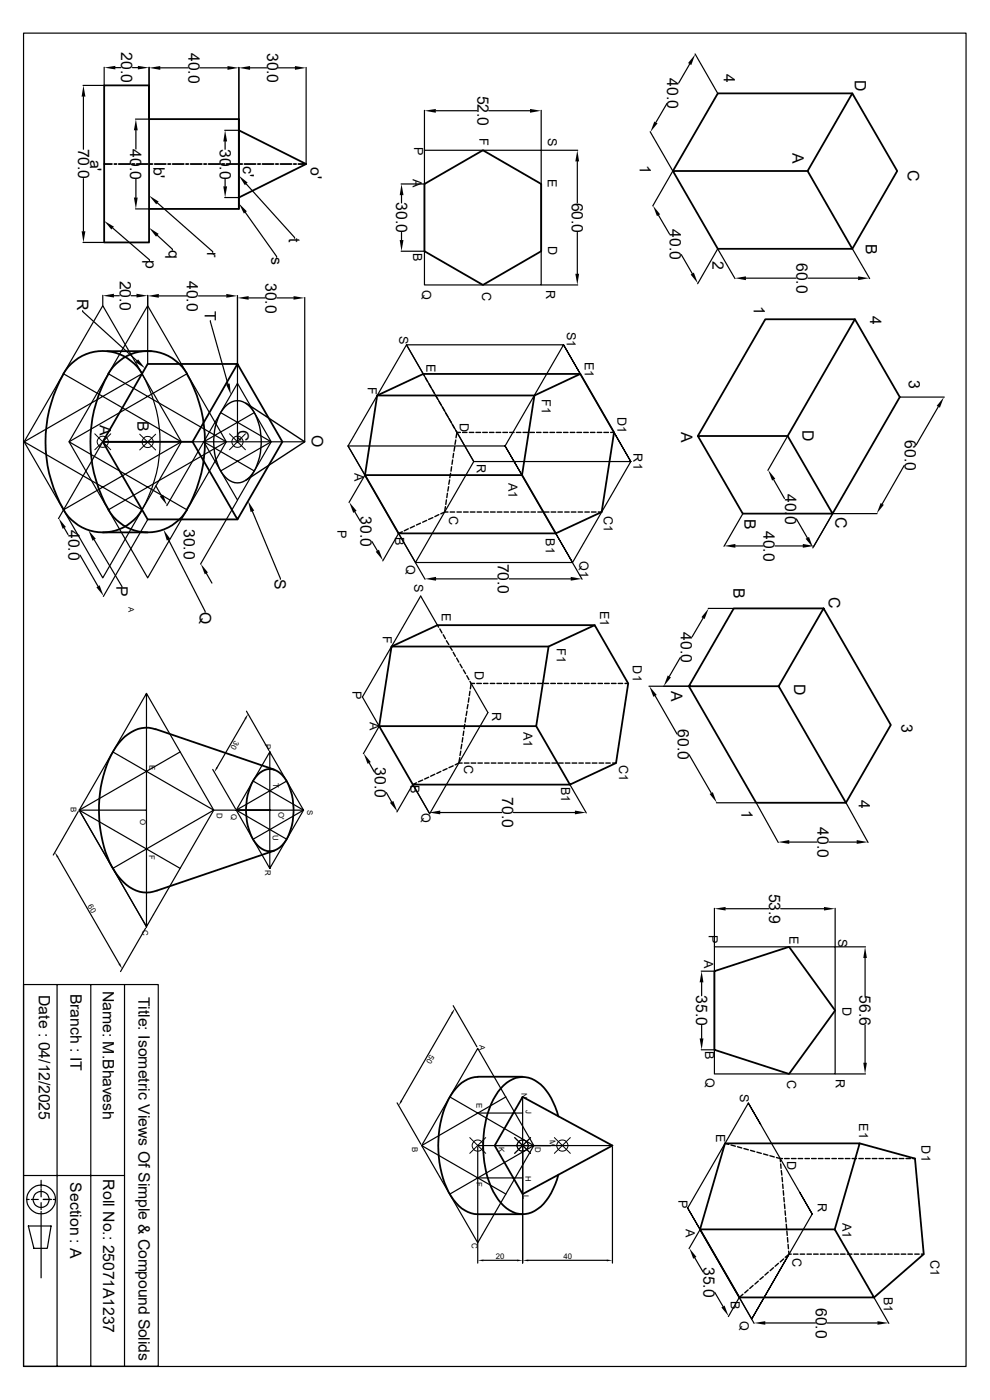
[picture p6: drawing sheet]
<svg xmlns="http://www.w3.org/2000/svg" width="210mm" height="297mm" viewBox="0 0 210 297" stroke-linecap="round" stroke-linejoin="round" font-family="sans-serif">
<g fill="none" stroke="#000" stroke-width=".25">
<path d="M5 7h199.9v282.9h-199.9zM17.6 18.1h4.5M22.1 14.3v3.8M24.5 14.4h1.1M28.1 14.4h1.2M31.6 14.3v10.9M34 14.4h5.9M42.4 14.4h5.9M50.7 14.3v20.5M53 14.4h3.6M59.1 14.4h3.5M64.9 14.3v20.5"/>
<path d="M146.3 13.6l-2.3 4M147.4 11.4l4.8 8.4M17.7 20.5v11.2M17.7 37.9v11.2M28.7 25.3h2.9M28.8 27.6v4M28.8 38v3.9M47.7 27.6h2.9M47.8 30v1.7M47.8 37.9v1.6M52.2 39l10.3 11.4v.1M85.1 39h4.9"/>
<path d="M90 23.4v8.5M90 31.9h24.8v28.6h-24.8zM92.5 23.5h8.7M103.7 23.5h8.7M114.8 23.4v8.5M114.9 31.9h7.7M122.5 34.2v8.9M137.9 27.9l4.8 8.3M141.5 22l-2.4 4M142.7 36.3l-4.2 7.4M17.6 51.4h4.5M23.9 48.4l7.8 6.7v.2"/>
<path d="M28.7 44.3h2.9M33.4 49.9l3.2 3v.1M33.4 43.1l11.7 10.3v.2M47.7 41.9h2.9M52 45l6.7 9.6M85.1 53.3h4.9M85.2 41.4v1.7M85.2 49.3v1.6M122.5 49.3v8.8M139.7 45.7l2.3 4M144.5 54l2.4 4M152.2 52.8l-4.2 7.4"/>
<path d="M152.3 52.8l3.6 6.3M158.2 59h10.7M171.4 59h10.6M180.8 52.8l3.7 6.3M13.5 79.3l25 14.4-25 14.5M17.5 65.9v.2l11.5 10.4M21.8 64.9l16.7 28.8-16.7 28.9-16.7-28.9zM21.8 62.7v2.1M23 79.3l25 14.4-25 14.5M24.2 62.7h1.1M27.8 62.7h1.2M31.3 64.9l16.7 28.8-16.7 28.9-16.7-28.9z"/>
<path d="M31.3 62.7v14.5M33.7 62.8h5.9M39.7 79.3l-25.1 14.4 25.1 14.5M42.1 62.8h5.9M44.6 68l3.7 13.4M50.4 62.7v31M52.7 63.2h3.6M58.8 63.2h3.5M64.6 63.1v30.6M86.2 73.2l14.3 24.7-12.4 21.4-14.3-24.7zM89.8 79.3l-3.6-6.1h33.3l3.6 6.1M114.9 60.5h7.7"/>
<path d="M5.1 93.7l25-14.4a29.3 29.3 0 0 1 0 28.9zM21.8 93.7h42.8M21.8 93.7l9.5 .1M21.8 93.7l-9.4 16.3M43.2 93.7l-7.8 13.6M46.8 87.5l10.7 6.2-10.7 6.2M50.4 81.3l7.1 12.4-7.1 12.4-7.2-12.4zM53.9 87.5l-10.7 6.2 10.7 6.2M96.9 91.7l3.6 6.2h33.3l-3.5-6.2M167.1 92.5l-4.2 7.3M190.9 84.2h9.4M191.8 98.8l-4.6 8.1"/>
<path d="M199.1 86.3l-4.7 8.1M13.6 112l.8 1.4M17 117.8l3.8 6.6M20 114.5l5.9 10.1M31.3 110.2l-9.4 16.3M33.1 103.1l1.1 2.1M35.7 114.5l7.8 15.4M50.4 106.1l-7.9 13.6M53.6 108.5l5.9 14.4M75.3 108.6l1.1 1.9M77.4 100.8l-3.4 5.8M77.4 100.8l-3.6-6.2h33.3l14.4 24.7h-33.4l-3.6-6.1-3.3 5.8"/>
<path d="M78.9 114.9l1.2 1.9M88.1 119.4l2.1 3.5M110.7 100.8l-3.6-6.2 12.4-21.4 14.3 24.7-12.3 21.4-3.6-6.1M121.5 119.4l2 3.5M156 115.8h5.9M157.6 109l-4 6.9M164.1 101.8l2.3 3.9M164.4 115.8h5.9M169 110.1l2.3 4M172.6 115.9l4-6.9-4.2 7.2M176.7 109h9.4M43.8 121.6l1.2 2.1"/>
<path d="M92.5 122.8h13M92.8 132.6l-3.6-6.2-12.3 21.5 3.5 6.2M108 122.8h13.1M144.3 139.5l-2.3 4M149.1 131.1l-2.3 4M150.2 129.1h5.4M23.9 159.5l21.4 12.4-21.4 12.3M31.1 147.1v49.5M38.2 159.5l-21.4 12.4 21.4 12.3M52 152.5l-5.9 10.3M52.3 150.9l4.8 8.3M57.2 159.5l-7.1 12.4 7.1 12.3"/>
<path d="M57.2 159.5l7.2 12.4-7.2 12.3M57.2 159.5v24.7M80.4 154.1l-3.3 5.8M99.9 145l3.6 6.2-12.4 21.4-3.5-6.1M137.7 145.6h8.4M139 147.6l4.6 8.1M16.6 172.2l-5.3 9.2M16.8 171.9l14.3-24.8 14.2 24.8M16.8 172l14.3 24.8M31.1 171.9h-14.3l14.3 24.7 14.2-24.7M45.1 163.2l4.9 8.4M45.3 171.9h19.1"/>
<path d="M53.7 165.7l10.7 6.2-10.7 6.2M60.8 165.7l-10.7 6.2 10.7 6.2M78.3 161.8l1.1 2M82 168.1l1.1 2M87.5 166.5l-3.3 5.8M93.4 172.4h13M108.9 172.4h13.1M120.9 166.5l3.5 6M146.2 160.1l4.7 8.1M152 170.3h8.4M160.4 170.3l4.7 8.4M167.4 178.6h5.9"/>
<path d="M175.9 178.6h5.8M179.5 170.3l4.7 8.4M12.2 181.8l13.1 22.7M30.9 196.9l-5.3 9.2M151.6 192.7v8.1M153.9 192.8h9.2M165.6 192.8h9.2M177.2 192.7v8.1M5 208.9h28.6v81h-28.6zM12.1 208.9v81M19.3 208.9v81M26.4 208.9v81"/>
<path d="M95.9 215l-10.7 18.5M96.1 213.4l5.1 8.7M148.8 206h2.7M148.8 208.4v2.8M148.8 217.5v2.8M151.6 200.9h25.6v26.9h-25.6zM177.2 200.9h6.4M183.5 203.2v8M183.5 217.5v8M84.2 234l5.1 8.7M95.4 232.7l17.8 10.3-17.8 10.3M101.3 222.4l11.9 20.6-11.9 20.7-11.8-20.7z"/>
<path d="M101.3 236.1h9.6M107.3 232.7l-17.8 10.3 17.8 10.3M108.8 236.2v.1M110.9 232.7v35.3M148.8 222.7h2.7M158.7 234l2.7 4.5M177.2 227.8h6.4M5 249.4h21.4M5.6 254.5h.6M6.6 254.5h1.5M8.7 250.4v1.5M8.7 252.2v1.7"/>
<path d="M8.7 255.1v1.5M8.7 257v14.1M9.2 254.5h1.7M11.3 254.5h.5zM101.3 243.3v24.7M101.3 249.9h9.6M108.8 249.8v.1M129.9 243h-28.6M129.9 243.3v24.7M145.9 256.3l13.6 23.5 12.8-22.2-13.6-23.6-12.8 22.3 10.9 19M169.7 253l2.6 4.6M6 260.1h4.8l-.8 4.7h-2.8z"/>
<path d="M102.5 267.4h7.2M112.1 267.4h16.6M147.4 266.9l1.7 2.9M148.5 260.9l-2.3 4M151.6 274.2l1.8 3M154.5 279.3l2.3-4 3.2 5.5M167.4 266.1l-7.9 13.7M185.4 275.3l3.2 5.5M162.3 280.7h10.7M175.5 280.7h10.6"/>
<circle cx="8.7" cy="254.5" r="1.69"/>
<circle cx="8.7" cy="254.5" r="3"/>
</g>
<g fill="none" stroke="#000" stroke-width=".38">
<path d="M22.1 18.1h9.5v33.3h-9.5zM31.6 18.1v7.2h19.1v19h-19.1M180.8 19.8l9.5 16.5-9.5 16.5-9.5-16.5zM180.8 19.8h-28.5l-9.6 16.5M22.1 34.8h1.6M24.3 34.8h.4M25.2 34.8h2.4M28.1 34.8h.4M29 34.8h2.4M31.8 34.8h.5M32.8 34.8h2.4M35.6 34.8h.6"/>
<path d="M36.6 34.8h2.4M39.5 34.8h.5M40.4 34.8h2.4M43.3 34.8h.5M44.2 34.8h2.4M47.1 34.8h.5M48 34.8h2.4M50.7 25.3v16.6M50.7 27.6l14.2 7.2h-1.6M50.9 34.8h.5M51.9 34.8h2.3M54.7 34.8h.5"/>
<path d="M55.7 34.8h2.3M58.5 34.8h.5M59.5 34.8h2.3M62.3 34.8h.5M64.9 34.8l-14.2 7.1v2.4M90 39l12.4-7.1 12.4 7.1v14.3l-12.4 7.2-12.4-7.2zM171.3 36.3h-28.6l9.6 16.5h28.5M13.5 79.2a9.7 9.7 0 0 1 16.6 0M13.5 79.3a28.9 28.9 0 0 0 0 28.8M22.7 74.5h9.4M23 79.2a9.7 9.7 0 0 1 16.7 0M23 79.3a28.9 28.9 0 0 0 0 28.8"/>
<path d="M39.6 79.3a28.9 28.9 0 0 1 0 28.8M50.4 77.2l-9.5 16.5 9.5 16.5 9.5-16.5-9.5-16.5h-19.1l-9.5 16.5 9.5 16.5h19.1M123.1 79.3h-33.3l-9.8 4.6M181.4 67.7l-14.3 24.8M21.8 93.7h19.1M113.4 83.9l9.7-4.6 7.2 12.4-2.7 16.9-9.7 4.6-7.2-12.4zM113.4 83.9h-33.4l-2.6 16.9 7.1 12.4h33.4M148 92.5l14.3-24.8h19.1l9.5 16.5-14.3 24.8h-19l-9.6-16.5h19.1l9.5 16.5M13.5 108.1a9.6 9.6 0 0 0 16.6 0M21.8 112.9h9.5M23 108.1a9.6 9.6 0 0 0 16.7 .1M77.4 100.8h33.3"/>
<path d="M116.4 137.2l9.8-4.6 7.1 12.4-2.6 16.9-9.8 4.6-7.2-12.4zM116.4 137.2h-33.3l-2.7 16.9 7.2 12.4h33.3M126.2 132.6h-33.4l-9.7 4.6M174.7 129.1l14.3 24.7-9.5 16.5-14.3-24.7 9.5-16.5h-19l-9.6 16.5h19.1M33 154.7l25.2 8.6M33 154.7a6.6 6.6 0 0 0-7.2 2.2 21.9 21.9 0 0 0-4.8 14 25.6 25.6 0 0 0 3.3 13.9 8.4 8.4 0 0 0 6.8 4.6l2.2-.5 24.9-8.4M80.4 154.1h33.3M146.1 145.6l14.3 24.7h19.1M54.7 164.4a3.4 3.4 0 0 1 5.6 .5 13.1 13.1 0 0 1 0 13.9 3.5 3.5 0 0 1-6.1 0 13.1 13.1 0 0 1 0-13.9zM151.6 206l15.8-5.1 9.8 13.5-9.8 13.4-15.8-5.1zM101.3 228.5a7 7 0 0 0-5.6 3.8 22.5 22.5 0 0 0 0 21.4 7.1 7.1 0 0 0 5.6 3.9h9.6M101.3 228.4h9.6"/>
<path d="M110.9 232.7l19 10.3-19 10.3-6-10.3zM118.4 236.9a12.1 12.1 0 0 0-4.9-7.7 5.5 5.5 0 0 0-7.3 1.7 20 20 0 0 0-3.6 14.5 15.7 15.7 0 0 0 4.8 10.9 5.5 5.5 0 0 0 7.9-.9l1.6-2.3 .9-1.8 .6-2.1M182.4 242.6l11.7 3.2 1.9 20.3-10.6 9.2M148.5 260.8h28.6l8.3 14.5h-28.6zM148.5 260.8l5.3-18.2h28.6l-5.3 18.2"/>
</g>
<g fill="#000">
<path d="M22.1 14.4l2.4-.4v.7zM29.3 14l2.3 .4-2.3 .3zM31.6 14.4l2.4-.4v.8zM48.3 14l2.4 .4-2.4 .4zM50.7 14.4l2.3-.4v.8zM62.6 14l2.3 .4-2.3 .4zM147.5 11.5l-.9 2.3-.6-.4zM17.7 18.1l.4 2.4h-.8zM28.8 25.3l.4 2.3h-.8zM47.8 27.6l.4 2.4h-.8zM47.4 39.5h.8l-.4 2.4zM50.7 37.3l1.8 1.4-.6 .6z"/>
<path d="M90 23.5l2.5-.4v.8zM112.4 23.1l2.4 .4-2.4 .4zM122.5 31.9l.4 2.3h-.9zM138.8 25.8l.7 .4-1.5 1.8zM17.3 49.1h.8l-.4 2.3zM22.1 46.9l2.1 1.2-.6 .6zM28.4 41.9h.8l-.4 2.4zM31.6 48.3l2.1 1.3-.6 .6zM31.6 41.5l2.1 1.3-.6 .5zM50.7 43.1l1.7 1.7-.7 .5zM85.2 39l.4 2.4h-.8zM84.8 50.9h.8l-.4 2.4z"/>
<path d="M122 58.1h.9l-.4 2.4zM138.5 43.6l1.5 1.9-.6 .3zM146.5 58.3l.7-.5 .8 2.3zM155.9 59l2.3-.4v.8zM182 58.6l2.4 .4-2.4 .4zM21.8 62.7l2.4-.4v.8zM29 62.3l2.3 .4-2.3 .4zM29.3 76.2l1.5 1.9-2.1-1.3zM31.3 62.8l2.4-.4v.8zM48 62.4l2.4 .4-2.4 .4zM50.4 63.2l2.3-.4v.8zM62.3 62.8l2.3 .4-2.3 .4z"/>
<path d="M48 81.6l.7-.2 .3 2.3zM200.2 84.2l-.8 2.3-.7-.4zM12.4 109.9l1.6 1.9-.7 .4zM18.8 112.5l1.5 1.8-.7 .4zM33.9 105.3l.7-.4 .8 2.3zM34.7 112.4l1.4 1.9-.7 .4zM52.6 106.3l1.3 2-.7 .3zM74.1 106.5l1.5 1.9-.7 .4zM79.7 117.1l.7-.5 .8 2.3zM153.6 115.8l2.4-.4v.8zM162.9 99.7l1.6 1.9-.7 .3zM170.3 115.4l2.4 .4-2.4 .4z"/>
<path d="M170.9 114.3l.7-.4 .9 2.3zM186.8 106.7l.7 .4-1.5 1.9zM20.4 124.6l.7-.4 .9 2.2zM42.6 119.6l1.5 1.9-.7 .3zM90.1 122.8l2.4-.4v.8zM121.1 122.4l2.3 .4-2.3 .4zM150.3 129.1l-.8 2.2-.7-.4zM52.6 151.5l-.4 1.1-.3-.2zM137.8 145.6l1.5 1.8-.7 .4zM141.6 143.3l.7 .4-1.5 1.9zM45.9 162.7l.3 .2-.7 .9zM77.1 159.8l1.6 1.9-.7 .4z"/>
<path d="M82.7 170.3l.7-.4 .9 2.3zM91 172.4l2.4-.4v.8zM122 172l2.3 .4-2.3 .4zM150.5 168.4l.7-.3 .9 2.2zM165.1 178.6l2.3-.4v.8zM181.7 178.2l2.4 .4-2.4 .4zM11.6 180.8l.8 .9-.3 .2zM151.6 192.8l2.3-.4v.8zM174.8 192.4l2.4 .4-2.4 .4zM25.1 204.6l.4-.2 .4 1.1zM96.5 214l-.4 1.1-.4-.2zM148.8 206l.4 2.4h-.8z"/>
<path d="M183.5 200.9l.4 2.3h-.8zM85 233.4l.3 .2-.7 1zM148.4 220.3h.8l-.4 2.4zM183.1 225.5h.8l-.4 2.3zM101.3 267.4l1.2-.2v.4zM109.7 267.2l1.2 .2-1.2 .2zM110.9 267.4l1.2-.2v.4zM128.7 267.2l1.2 .2-1.2 .2zM146.2 264.8l1.5 1.9-.6 .3zM153 277.4l.7-.4 .9 2.2zM159.9 280.7l2.4-.4v.8zM186.1 280.3l2.4 .4-2.4 .4z"/>
</g>
<g fill="none" stroke="#000" stroke-width=".21">
<path d="M20.1 92l3.4 3.4M23.5 92l-3.4 3.4M29.6 92.1l3.4 3.4M33 92.1l-3.4 3.4M48.7 92l3.4 3.4M52.1 92l-3.4 3.4M99.7 241.3l3.3 3.4M103 241.3l-3.3 3.4M109.2 241.3l3.4 3.4M112.6 241.3l-3.4 3.4M117.6 241.3l3.4 3.4M121 241.3l-3.4 3.4"/>
<circle cx="21.8" cy="93.7" r="1.18"/>
<circle cx="31.3" cy="93.8" r="1.18"/>
<circle cx="50.4" cy="93.7" r="1.18"/>
<circle cx="101.3" cy="243" r="1.18"/>
<circle cx="110.9" cy="243" r="1.18"/>
<circle cx="119.3" cy="243" r="1.18"/>
</g>
<g fill="none" stroke="#000" stroke-width=".3">
<path d="M89.8 79.3l.2 .5M47.8 86.2a3.4 3.4 0 0 1 5.6 .6 13.1 13.1 0 0 1 0 13.9 3.5 3.5 0 0 1-6.1 0 13.1 13.1 0 0 1 0-13.9zM52.2 85.5l12.4 8.2-12.4 8.2M90.3 80.2l.4 .8M91 81.4l.4 .9M91.7 82.6l.5 .9M92.4 83.9l.5 .8M93.1 85.1l.5 .8M93.9 86.4l.4 .8M94.5 87.6l.5 .8M95.2 88.8l.6 .9M95.8 99l-.1 .9"/>
<path d="M96 90.1l.4 .8M96 97.6l-.1 .9M96.2 96.2l-.1 .9M96.5 94.7l-.2 1M96.7 91.3l.2 .4-.2 1.2M96.7 93.3l-.2 1M96.9 91.7h.8M98.1 91.7h1M99.6 91.7h.9M101 91.7h.9M102.4 91.7h1M103.8 91.7h1"/>
<path d="M105.2 91.7h1M106.7 91.7h1M108.1 91.7h1M109.6 91.7h.9M111 91.7h.9M112.4 91.7h1M113.8 91.7h1M115.3 91.7h.9M116.7 91.7h.9M118.1 91.7h1M119.5 91.7h1M121 91.7h.9"/>
<path d="M122.4 91.7h1M123.8 91.7h1M125.3 91.7h.9M126.7 91.7h.9M128.1 91.7h1M129.5 91.7h.8M85.3 112.8l-.8 .4M86.6 112.2l-.8 .4M87.9 111.6l-.9 .4M89.2 111l-.9 .4M90.5 110.4l-.8 .4M91.8 109.8l-.9 .4"/>
<path d="M93.1 109.2l-.9 .4M94.3 108.6h.7M94.5 107.5l-.2 1.1-.8 .4M94.7 106l-.1 1M94.9 104.6l-.1 1M95.2 103.3l-.2 .9M95.4 101.8l-.2 .9M95.5 108.6h.9M95.6 100.4l-.2 .9M96.9 108.6h1M98.3 108.6h1M99.8 108.6h1"/>
<path d="M101.2 108.6h1M102.7 108.6h.9M104.1 108.6h.9M105.5 108.6h1M106.9 108.6h1M108.4 108.6h.9M109.8 108.6h.9M111.2 108.6h1M112.6 108.6h1M114.1 108.6h.9M115.5 108.6h1M116.9 108.6h1"/>
<path d="M118.4 108.6h.9M119.8 108.6h.9M121.2 108.6h1M122.6 108.6h1M124.1 108.6h.9M125.5 108.6h.9M126.9 108.6h.7M92.8 132.6l.2 .5M93.3 133.4l.5 .9M94 134.7l.5 .8M94.7 135.9l.5 .8M95.4 137.2l.5 .8"/>
<path d="M96.1 138.4l.5 .8M96.9 139.6l.4 .9M97.6 140.9l.4 .8M97.7 159.3l-.1 1M98 157.9l-.2 1M98.2 156.5l-.2 .9M98.3 142.1l.5 .8M98.4 155.1l-.1 .9M98.6 153.7l-.1 .9M98.8 152.3l-.1 .9M99 143.3l.5 .9M99.1 150.9l-.2 .9"/>
<path d="M99.3 149.4l-.2 1M99.5 148l-.1 1M99.7 146.6l-.1 1M99.7 144.6l.2 .4-.1 1.1M99.9 145h.8M101.1 145h1M102.6 145h.9M104 145h.9M105.4 145h1M106.8 145h1M108.3 145h.9M109.7 145h1"/>
<path d="M111.1 145h1M112.6 145h.9M114 145h.9M115.4 145h1M116.8 145h1M118.3 145h1M119.7 145h1M121.2 145h.9M122.6 145h.9M124 145h1M125.4 145h1M126.9 145h.9"/>
<path d="M128.3 145h.9M129.7 145h1M131.1 145h1M132.6 145h.7M88.3 166.1l-.7 .4M89.7 165.5l-.9 .4M90.9 164.9l-.8 .4M92.2 164.3l-.8 .4M93.5 163.7l-.8 .4M94.8 163.1l-.8 .3M96.1 162.5l-.9 .4M97.3 161.9h.7"/>
<path d="M97.5 160.7l-.2 1.2-.7 .4M98.5 161.9h1M99.9 161.9h1M101.4 161.9h.9M102.8 161.9h1M104.2 161.9h1M105.7 161.9h.9M107.1 161.9h.9M108.5 161.9h1M109.9 161.9h1M111.4 161.9h1M112.8 161.9h.9"/>
<path d="M114.3 161.9h.9M115.7 161.9h.9M117.1 161.9h.9M118.5 161.9h1M119.9 161.9h1M121.4 161.9h.9M122.8 161.9h.9M124.2 161.9h1M125.6 161.9h1M127.1 161.9h1M128.5 161.9h1M130 161.9h.7"/>
<path d="M153.8 242.6l.8 .2M155.1 242.9l.9 .3M156.5 243.3l.9 .2M157.8 243.7l.9 .2M159.2 244.1l.9 .2M160.6 244.4l.9 .3M162 244.8l.9 .3M163.3 245.2l1 .2M164.7 245.6l.8 .2 .1 .7M165.5 245.8h.5M165.6 246.9l.1 1M165.7 248.3l.2 1"/>
<path d="M165.9 249.8l.1 .9M166 251.2l.1 .9M166.2 252.6v1M166.3 254l.1 1M166.4 255.4l.1 1M166.5 245.8h.9M166.5 256.9l.1 .9M166.7 258.3l.1 .9M166.8 259.7l.1 1M167.9 245.8h1M169.3 245.8h1M170.8 245.8h.9"/>
<path d="M172.2 245.8h.9M173.6 245.8h1M175 245.8h1M176.5 245.8h.9M177.9 245.8h1M179.3 245.8h1M180.8 245.8h.9M182.2 245.8h.9M183.6 245.8h1M185 245.8h1M186.5 245.8h.9M187.9 245.8h.9"/>
<path d="M189.3 245.8h1M190.8 245.8h.9M192.2 245.8h.9M193.6 245.8h.5M157.6 274.6l-.8 .7M158.7 273.6l-.7 .7M159.8 272.7l-.8 .6M160.9 271.8l-.8 .6M161.9 270.8l-.7 .6M163 269.9l-.7 .6M164.1 268.9l-.7 .7M165.1 268l-.7 .6"/>
<path d="M166.2 267.1l-.7 .6M166.9 261.2l.1 .9M167 262.6l.1 .9M167.2 264l.1 .9M167.3 265.4l.1 .7-.8 .6M167.4 266.1h.5M168.3 266.1h1M169.8 266.1h.9M171.2 266.1h.9M172.6 266.1h1M174 266.1h1M175.5 266.1h.9"/>
<path d="M176.9 266.1h.9M178.3 266.1h1M179.7 266.1h1M181.2 266.1h.9M182.6 266.1h1M184 266.1h1M185.5 266.1h.9M186.9 266.1h.9M188.3 266.1h1M189.7 266.1h1M191.2 266.1h1M192.6 266.1h.9"/>
<path d="M194.1 266.1h.9M195.5 266.1h.5"/>
</g>
<g font-size="3.3">
<text x="25.7" y="11.1" transform="rotate(90 25.7 11.1)">20.0</text>
<text x="40" y="11.2" transform="rotate(90 40 11.2)">40.0</text>
<text x="56.6" y="11.2" transform="rotate(90 56.6 11.2)">30.0</text>
<text x="141.6" y="16.6" transform="rotate(90 141.6 16.6)">40.0</text>
<text x="153.6" y="15.7" transform="rotate(90 153.6 15.7)">4</text>
<text x="181.4" y="17.1" transform="rotate(90 181.4 17.1)">D</text>
<text x="101.3" y="20.3" transform="rotate(90 101.3 20.3)">52.0</text>
<text x="16.6" y="31.5" transform="rotate(90 16.6 31.5)">70.0</text>
<text x="19.1" y="33.9" transform="rotate(90 19.1 33.9)">a'</text>
<text x="27.6" y="31.6" transform="rotate(90 27.6 31.6)">40.0</text>
<text x="32.6" y="35.3" transform="rotate(90 32.6 35.3)">b'</text>
<text x="46.6" y="31.6" transform="rotate(90 46.6 31.6)">30.0</text>
<text x="51.5" y="35.2" transform="rotate(90 51.5 35.2)">c'</text>
<text x="65.9" y="35.5" transform="rotate(90 65.9 35.5)">o'</text>
<text x="135.8" y="34.9" transform="rotate(90 135.8 34.9)">1</text>
<text x="168.1" y="32.5" transform="rotate(90 168.1 32.5)">A</text>
<text x="192.6" y="36" transform="rotate(90 192.6 36)">C</text>
<text x="84" y="42.9" transform="rotate(90 84 42.9)">30.0</text>
<text x="121.3" y="43" transform="rotate(90 121.3 43)">60.0</text>
<text x="35.7" y="53" transform="rotate(90 35.7 53)">q</text>
<text x="43.9" y="53.4" transform="rotate(90 43.9 53.4)">r</text>
<text x="61.3" y="50.5" transform="rotate(90 61.3 50.5)">t</text>
<text x="142.1" y="48.7" transform="rotate(90 142.1 48.7)">40.0</text>
<text x="183.6" y="51.7" transform="rotate(90 183.6 51.7)">B</text>
<text x="25.4" y="59.5" transform="rotate(90 25.4 59.5)">20.0</text>
<text x="30.9" y="55.1" transform="rotate(90 30.9 55.1)">p</text>
<text x="39.7" y="59.6" transform="rotate(90 39.7 59.6)">40.0</text>
<text x="56.3" y="60" transform="rotate(90 56.3 60)">30.0</text>
<text x="57.5" y="54.5" transform="rotate(90 57.5 54.5)">s</text>
<text x="151.2" y="55.4" transform="rotate(90 151.2 55.4)">2</text>
<text x="169" y="55.8" transform="rotate(90 169 55.8)">60.0</text>
<text x="16.3" y="63.5" transform="rotate(90 16.3 63.5)">R</text>
<text x="159.9" y="64.9" transform="rotate(90 159.9 64.9)">1</text>
<text x="43.4" y="66" transform="rotate(90 43.4 66)">T</text>
<text x="184.6" y="67.1" transform="rotate(90 184.6 67.1)">4</text>
<text x="192.8" y="80.6" transform="rotate(90 192.8 80.6)">3</text>
<text x="29.2" y="89.4" transform="rotate(90 29.2 89.4)">B</text>
<text x="21.2" y="90.2" transform="rotate(90 21.2 90.2)">A</text>
<text x="50.4" y="91.3" transform="rotate(90 50.4 91.3)">C</text>
<text x="66.1" y="92.3" transform="rotate(90 66.1 92.3)">O</text>
<text x="144.5" y="91.6" transform="rotate(90 144.5 91.6)">A</text>
<text x="170.3" y="91.2" transform="rotate(90 170.3 91.2)">D</text>
<text x="191.9" y="93.4" transform="rotate(90 191.9 93.4)">60.0</text>
<text x="166.5" y="104.8" transform="rotate(90 166.5 104.8)">40.0</text>
<text x="14.5" y="112.4" transform="rotate(90 14.5 112.4)">40.0</text>
<text x="39" y="112.2" transform="rotate(90 39 112.2)">30.0</text>
<text x="76.5" y="109.5" transform="rotate(90 76.5 109.5)">30.0</text>
<text x="157.9" y="110" transform="rotate(90 157.9 110)">B</text>
<text x="162" y="112.6" transform="rotate(90 162 112.6)">40.0</text>
<text x="177.2" y="109.7" transform="rotate(90 177.2 109.7)">C</text>
<text x="105.6" y="119.5" transform="rotate(90 105.6 119.5)">70.0</text>
<text x="24.7" y="124.4" transform="rotate(90 24.7 124.4)">P</text>
<text x="58.2" y="122.8" transform="rotate(90 58.2 122.8)">S</text>
<text x="155.6" y="124.8" transform="rotate(90 155.6 124.8)">B</text>
<text x="42.4" y="129.8" transform="rotate(90 42.4 129.8)">Q</text>
<text x="175.9" y="126.7" transform="rotate(90 175.9 126.7)">C</text>
<text x="144.4" y="134.2" transform="rotate(90 144.4 134.2)">40.0</text>
<text x="142.4" y="146.6" transform="rotate(90 142.4 146.6)">A</text>
<text x="168.4" y="145.2" transform="rotate(90 168.4 145.2)">D</text>
<text x="143.8" y="154.7" transform="rotate(90 143.8 154.7)">60.0</text>
<text x="191.2" y="153.7" transform="rotate(90 191.2 153.7)">3</text>
<text x="79.5" y="162.8" transform="rotate(90 79.5 162.8)">30.0</text>
<text x="106.5" y="169.1" transform="rotate(90 106.5 169.1)">70.0</text>
<text x="157.3" y="171.8" transform="rotate(90 157.3 171.8)">1</text>
<text x="182.2" y="169.8" transform="rotate(90 182.2 169.8)">4</text>
<text x="173.4" y="175.5" transform="rotate(90 173.4 175.5)">40.0</text>
<text x="163.2" y="189.6" transform="rotate(90 163.2 189.6)">53.9</text>
<text x="8.3" y="211.1" transform="rotate(90 8.3 211.1)">Date : 04/12/2025</text>
<text x="14.9" y="210.8" transform="rotate(90 14.9 210.8)">Branch : IT</text>
<text x="21.8" y="210.1" transform="rotate(90 21.8 210.1)">Name: M.Bhavesh</text>
<text x="29.4" y="211.4" transform="rotate(90 29.4 211.4)">Title: Isometric Views Of Simple &amp; Compound Solids</text>
<text x="147.7" y="211.1" transform="rotate(90 147.7 211.1)">35.0</text>
<text x="182.3" y="211.1" transform="rotate(90 182.3 211.1)">56.6</text>
<text x="14.9" y="250.9" transform="rotate(90 14.9 250.9)">Section : A</text>
<text x="21.9" y="250.2" transform="rotate(90 21.9 250.2)">Roll No.: 25071A1237</text>
<text x="149.2" y="268.8" transform="rotate(90 149.2 268.8)">35.0</text>
<text x="173.1" y="277.5" transform="rotate(90 173.1 277.5)">60.0</text>
</g>
<g font-size="2.7">
<text x="101.7" y="29.3" transform="rotate(90 101.7 29.3)">F</text>
<text x="116.2" y="29.3" transform="rotate(90 116.2 29.3)">S</text>
<text x="87.8" y="31.3" transform="rotate(90 87.8 31.3)">P</text>
<text x="87.5" y="38" transform="rotate(90 87.5 38)">A</text>
<text x="116.2" y="37.9" transform="rotate(90 116.2 37.9)">E</text>
<text x="87.7" y="53.7" transform="rotate(90 87.7 53.7)">B</text>
<text x="116.3" y="52.3" transform="rotate(90 116.3 52.3)">D</text>
<text x="89.5" y="61.5" transform="rotate(90 89.5 61.5)">Q</text>
<text x="102.3" y="61.8" transform="rotate(90 102.3 61.8)">C</text>
<text x="115.9" y="61.5" transform="rotate(90 115.9 61.5)">R</text>
<text x="84.7" y="71.2" transform="rotate(90 84.7 71.2)">S</text>
<text x="120.2" y="70.4" transform="rotate(90 120.2 70.4)">S1</text>
<text x="90.5" y="77.3" transform="rotate(90 90.5 77.3)">E</text>
<text x="124.1" y="76.8" transform="rotate(90 124.1 76.8)">E1</text>
<text x="78" y="82.2" transform="rotate(90 78 82.2)">F</text>
<text x="97.5" y="89.7" transform="rotate(90 97.5 89.7)">D</text>
<text x="114.9" y="84.7" transform="rotate(90 114.9 84.7)">F1</text>
<text x="131" y="88.4" transform="rotate(90 131 88.4)">D1</text>
<text x="75.2" y="100.3" transform="rotate(90 75.2 100.3)">A</text>
<text x="101.2" y="98.3" transform="rotate(90 101.2 98.3)">R</text>
<text x="134.4" y="96.2" transform="rotate(90 134.4 96.2)">R1</text>
<text x="107.9" y="102.4" transform="rotate(90 107.9 102.4)">A1</text>
<text x="71.6" y="112.4" transform="rotate(90 71.6 112.4)">P</text>
<text x="83.9" y="113.8" transform="rotate(90 83.9 113.8)">B</text>
<text x="95.3" y="109.5" transform="rotate(90 95.3 109.5)">C</text>
<text x="128.1" y="109.4" transform="rotate(90 128.1 109.4)">C1</text>
<text x="86.2" y="119.8" transform="rotate(90 86.2 119.8)">Q</text>
<text x="115.8" y="114.2" transform="rotate(90 115.8 114.2)">B1</text>
<text x="122.9" y="119" transform="rotate(90 122.9 119)">Q1</text>
<text x="87.9" y="124" transform="rotate(90 87.9 124)">S</text>
<text x="93.7" y="130" transform="rotate(90 93.7 130)">E</text>
<text x="127.3" y="129.5" transform="rotate(90 127.3 129.5)">E1</text>
<text x="81.2" y="135" transform="rotate(90 81.2 135)">F</text>
<text x="118.2" y="137.5" transform="rotate(90 118.2 137.5)">F1</text>
<text x="100.8" y="142.5" transform="rotate(90 100.8 142.5)">D</text>
<text x="134.2" y="141.2" transform="rotate(90 134.2 141.2)">D1</text>
<text x="74.8" y="146.6" transform="rotate(90 74.8 146.6)">P</text>
<text x="78.4" y="153.1" transform="rotate(90 78.4 153.1)">A</text>
<text x="104.4" y="151.1" transform="rotate(90 104.4 151.1)">R</text>
<text x="111.1" y="155.2" transform="rotate(90 111.1 155.2)">A1</text>
<text x="87.1" y="166.6" transform="rotate(90 87.1 166.6)">B</text>
<text x="98.5" y="162.3" transform="rotate(90 98.5 162.3)">C</text>
<text x="119" y="167" transform="rotate(90 119 167)">B1</text>
<text x="131.3" y="162.2" transform="rotate(90 131.3 162.2)">C1</text>
<text x="89.4" y="172.5" transform="rotate(90 89.4 172.5)">Q</text>
<text x="149.4" y="203.7" transform="rotate(90 149.4 203.7)">A</text>
<text x="150.4" y="198.3" transform="rotate(90 150.4 198.3)">P</text>
<text x="167.5" y="198.5" transform="rotate(90 167.5 198.5)">E</text>
<text x="177.8" y="199.1" transform="rotate(90 177.8 199.1)">S</text>
<text x="178.7" y="213.5" transform="rotate(90 178.7 213.5)">D</text>
<text x="149.6" y="222.9" transform="rotate(90 149.6 222.9)">B</text>
<text x="149.7" y="228.6" transform="rotate(90 149.7 228.6)">Q</text>
<text x="157" y="232.2" transform="rotate(90 157 232.2)">S</text>
<text x="167" y="229" transform="rotate(90 167 229)">C</text>
<text x="177.3" y="229" transform="rotate(90 177.3 229)">R</text>
<text x="182.2" y="238.3" transform="rotate(90 182.2 238.3)">E1</text>
<text x="151.9" y="240.6" transform="rotate(90 151.9 240.6)">E</text>
<text x="195.5" y="243" transform="rotate(90 195.5 243)">D1</text>
<text x="167" y="246.4" transform="rotate(90 167 246.4)">D</text>
<text x="143.9" y="254.6" transform="rotate(90 143.9 254.6)">P</text>
<text x="173.5" y="255.3" transform="rotate(90 173.5 255.3)">R</text>
<text x="145.5" y="260.6" transform="rotate(90 145.5 260.6)">A</text>
<text x="178.7" y="259.5" transform="rotate(90 178.7 259.5)">A1</text>
<text x="168.1" y="266.9" transform="rotate(90 168.1 266.9)">C</text>
<text x="197.4" y="267.3" transform="rotate(90 197.4 267.3)">C1</text>
<text x="187.5" y="275.2" transform="rotate(90 187.5 275.2)">B1</text>
<text x="155" y="276.1" transform="rotate(90 155 276.1)">B</text>
<text x="156.9" y="280.2" transform="rotate(90 156.9 280.2)">Q</text>
</g>
<g font-size="1.7">
<text x="27.3" y="128.8" transform="rotate(90 27.3 128.8)">A</text>
<text x="49.8" y="157" transform="rotate(120 49.8 157)">30</text>
<text x="56.2" y="157.9" transform="rotate(90 56.2 157.9)">P</text>
<text x="31.7" y="162.3" transform="rotate(90 31.7 162.3)">E</text>
<text x="58" y="166.1" transform="rotate(90 58 166.1)">T</text>
<text x="15" y="171.1" transform="rotate(90 15 171.1)">B</text>
<text x="29.8" y="173.7" transform="rotate(90 29.8 173.7)">O</text>
<text x="46" y="172.5" transform="rotate(90 46 172.5)">D</text>
<text x="49.1" y="172.6" transform="rotate(90 49.1 172.6)">Q</text>
<text x="59.1" y="172.3" transform="rotate(90 59.1 172.3)">O'</text>
<text x="65.2" y="171.7" transform="rotate(90 65.2 171.7)">S</text>
<text x="57.9" y="177.1" transform="rotate(90 57.9 177.1)">U</text>
<text x="31.6" y="181.4" transform="rotate(90 31.6 181.4)">F</text>
<text x="56.2" y="184.7" transform="rotate(90 56.2 184.7)">R</text>
<text x="18.6" y="192.2" transform="rotate(60 18.6 192.2)">60</text>
<text x="30.2" y="197.3" transform="rotate(90 30.2 197.3)">C</text>
<text x="101.7" y="221.7" transform="rotate(90 101.7 221.7)">A</text>
<text x="91.3" y="223.6" transform="rotate(120 91.3 223.6)">50</text>
<text x="101" y="233.9" transform="rotate(90 101 233.9)">E</text>
<text x="110.6" y="231.9" transform="rotate(90 110.6 231.9)">N</text>
<text x="111.5" y="235.6" transform="rotate(90 111.5 235.6)">J</text>
<text x="87.4" y="243.2" transform="rotate(90 87.4 243.2)">B</text>
<text x="105.8" y="243.4" transform="rotate(90 105.8 243.4)">K</text>
<text x="113.5" y="243.4" transform="rotate(90 113.5 243.4)">D</text>
<text x="116.6" y="241.9" transform="rotate(90 116.6 241.9)">M</text>
<text x="101" y="250.7" transform="rotate(90 101 250.7)">F</text>
<text x="111.5" y="249.5" transform="rotate(90 111.5 249.5)">H</text>
<text x="111" y="253.4" transform="rotate(90 111 253.4)">L</text>
<text x="100.1" y="263.7" transform="rotate(90 100.1 263.7)">C</text>
<text x="105.2" y="267.1">20</text>
<text x="119.5" y="267.1">40</text>
</g>
</svg>
